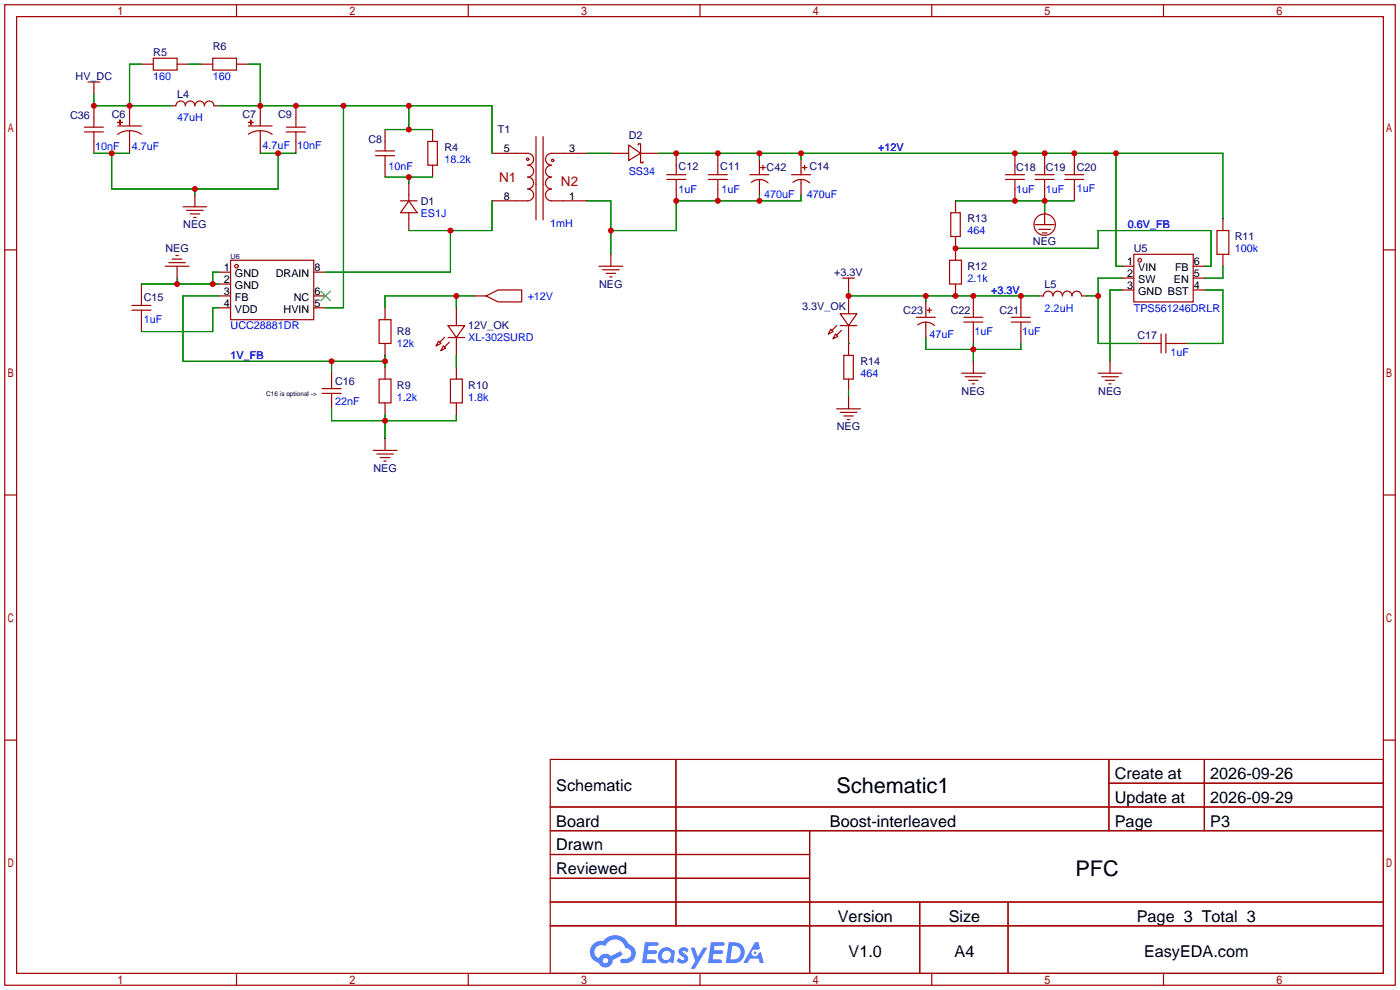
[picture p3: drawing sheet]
<svg xmlns="http://www.w3.org/2000/svg" width="299mm" height="212mm" viewBox="0 0 299 212" stroke-linecap="round" stroke-linejoin="round" font-family="sans-serif">
<g fill="none" stroke="#a10000" stroke-width=".25">
<path d="M1 1h297.2v209.6h-297.2zM3.6 3.6h292.1v204.4h-292.1zM50.5 1v2.6M100.1 1v2.6M149.6 1v2.6M199.1 1v2.6M248.7 1v2.6M1 53.4h2.6M295.7 53.4h2.5M1 105.8h2.6M295.7 105.8h2.5M1 158.2h2.6"/>
<path d="M295.7 158.2h2.5M117.6 162.3h178.1v45.7h-178.1zM117.6 172.5h178.1M117.6 177.5h178.1M144.5 162.3v35.6M173 177.5v30.5M237 162.3v15.2M237 167.4h58.7M257.4 162.3v15.2M117.6 182.6h55.4M117.6 192.8h178.1M117.6 187.7h55.4"/>
<path d="M117.6 197.9h178.1M196.6 192.8v15.2M215.4 192.8v15.2M50.5 208v2.6M100.1 208v2.6M149.6 208v2.6M199.1 208v2.6M248.7 208v2.6"/>
</g>
<g fill="#5487ff">
<path d="M145.3 202.7a1.3 1.3 0 0 1 1.9 .3l-.4 .6a.54 .54 0 0 0-.9-.2l.1 .2a1.34 1.34 0 0 1 .9 1.8 1.47 1.47 0 0 1-2.3-.1l.5-.6 .8 .5a.31 .31 0 0 0 .4-.3 .31 .31 0 0 0-.3-.4 1.12 1.12 0 0 1-.7-1.8z"/>
<path d="M147.6 202.5h.9l.6 2 1.2-2h.9l-2.7 4.6h-.9l1-1.7z"/>
<path d="M137.8 201.4h1.7a1.31 1.31 0 0 1 1.2 .2 .4 .4 0 0 1-.3 .5l-1.8 .1-.1 .9h1.6a.4 .4 0 0 1 .4 .4 .4 .4 0 0 1-.5 .4h-1.6l-.2 1.2h1.4a.46 .46 0 0 1 .5 0 .46 .46 0 0 1 .1 .5l-.4 .2h-2.6z"/>
<path d="M151.9 201.4h1.7a1.32 1.32 0 0 1 1.2 .2 .39 .39 0 0 1-.3 .5l-1.8 .1-.1 .9h1.6a.4 .4 0 0 1 .4 .4 .4 .4 0 0 1-.4 .4h-1.7l-.2 1.2h1.4a.46 .46 0 0 1 .5 0 .46 .46 0 0 1 .1 .5l-.4 .2h-2.6z"/>
<path d="M161.3 201.4h.8l.3 1.3-.6 .4a.75 .75 0 0 0-1.1 .3 .75 .75 0 0 0 .5 1 .75 .75 0 0 0 .9-.7l.5-.2 .6 2.3h-.8l-.3-.9h-1.8l-.5 .9h-1z"/>
<path d="M155.7 201.4l-.6 4.4h1.5a2.27 2.27 0 0 0 2.6-2.2 2.27 2.27 0 0 0-2.7-2.2zM156.5 202.1a1.5 1.5 0 0 1 1.8 1.6 1.5 1.5 0 0 1-1.9 1.4h-.3z"/>
<path d="M141.2 203a1.6 1.6 0 0 0-.3 2.3 1.6 1.6 0 0 0 2.3 .2l.7 .3 .3-2.4-.1-.3-.5-.1a1.58 1.58 0 0 0-2.4 0zM141.8 203.5a.98 .98 0 0 1 1.6 .4 .98 .98 0 0 1-1.1 1.3 .94 .94 0 0 1-.9-.7 .94 .94 0 0 1 .4-1z"/>
<path d="M126.8 201.8a2.37 2.37 0 0 0 1.1 4 1.54 1.54 0 0 0 1.8 1 1.54 1.54 0 0 0 1.2-1.6l2.2-1.1-.5-.8-2 1a1.57 1.57 0 0 0-2.7 .5 1.5 1.5 0 0 1-.7-2.1 1.5 1.5 0 0 1 2.2-.5 2.23 2.23 0 0 1 2.3-1.4 2.23 2.23 0 0 1 2 1.8 1.16 1.16 0 0 1 1.2 1.1 1.16 1.16 0 0 1-1.1 1.2h-.7a.47 .47 0 0 0-.5 .4 .47 .47 0 0 0 .4 .5 2.17 2.17 0 0 0 2.5-.9 2.17 2.17 0 0 0-.3-2.7l-.8-.4a3.2 3.2 0 0 0-5.5-.7l-1.1 .1zM128.8 205.3a.6 .6 0 0 1 1.2 0 .6 .6 0 0 1-1.2 0z"/>
<circle cx="161.4" cy="203.6" r=".28"/>
</g>
<g fill="none" stroke="#a10000" stroke-width=".25">
<path d="M18.8 17.5h2.5M20.1 17.5v2.6M30.2 13.7h2.6M32.8 12.4h5v2.6h-5zM37.8 13.7h2.6M42.9 13.7h2.6M45.5 12.4h5v2.6h-5zM50.5 13.7h2.6M18 28.2h4.1M18 27.2h4.1M20.1 22.6v4.6M20.1 28.2v4.6"/>
<path d="M25.1 26.2h1.1zM25.1 26.9h5.1M25.7 25.7v1zM27.7 27.9l1.6 .3 .9 .5M27.7 27.9l-1.1 .1-1.5 .7M27.7 22.6v4.3M27.7 27.9v4.9M36.6 22.6h1a1.02 1.02 0 0 1 1-1 1.02 1.02 0 0 1 1 1 1.02 1.02 0 0 1 1-1 1.02 1.02 0 0 1 1.1 1 1.02 1.02 0 0 1 1-1 1.02 1.02 0 0 1 1 1 1.02 1.02 0 0 1 1-1 1.02 1.02 0 0 1 1 1h1M53.1 26.2h1zM53.1 26.9h5.1M53.6 25.7v1zM55.6 27.9l1.6 .3 1 .5"/>
<path d="M55.6 27.9l-1 .1-1.5 .7M55.6 22.6v4.3M55.6 27.9v4.9M61.2 28.2h4.1M61.2 27.2h4.1M63.2 22.6v4.6M63.2 28.2v4.6M80.3 33.3h4M80.3 32.3h4M82.3 27.7v4.6M82.3 33.3v4.5M87.4 39.1v3.8"/>
<path d="M91.4 30.2h2.1v5.1h-2.1zM92.5 27.7v2.5M92.5 35.3v2.5M105.2 32.8h7.6a1.27 1.27 0 0 1 1.2 1.2 1.27 1.27 0 0 1-1.2 1.3 1.27 1.27 0 0 1 1.2 1.3 1.27 1.27 0 0 1-1.2 1.2 1.27 1.27 0 0 1 1.2 1.3 1.27 1.27 0 0 1-1.2 1.3 1.27 1.27 0 0 1 1.2 1.3 1.27 1.27 0 0 1-1.2 1.2h-7.6M114.6 29.2v17.8M116.1 29.2v17.8M125.5 32.8h-7.6a1.27 1.27 0 0 0-1.3 1.2 1.27 1.27 0 0 0 1.3 1.3 1.27 1.27 0 0 0-1.3 1.3 1.27 1.27 0 0 0 1.3 1.2 1.27 1.27 0 0 0-1.3 1.3 1.27 1.27 0 0 0 1.3 1.3 1.27 1.27 0 0 0-1.3 1.3 1.27 1.27 0 0 0 1.3 1.2h7.6M130.6 32.8h3.8M134.4 31l2.5 1.8-2.5 1.5zM136.4 31v-.3h.5v2.1M136.9 32.8v2h.5v-.3M136.9 32.8h3.8"/>
<path d="M142.5 38.4h4.1M142.5 37.3h4.1M144.5 32.8v4.5M144.5 38.4v4.5M151.4 38.4h4M151.4 37.3h4M153.4 32.8v4.5M153.4 38.4v4.5M160.3 37.3h4M160.6 39a2.74 2.74 0 0 1 3.6 .1M162.3 34v3.3M162.3 38.4v3.3"/>
<path d="M162.6 35.8h1M163.1 35.3v1M169.2 37.3h4M169.5 39a2.74 2.74 0 0 1 3.6 .1M171.2 34v3.3M171.2 38.4v3.3M171.4 35.8h1.1M172 35.3v1M214.9 38.4h4M214.9 37.3h4M216.9 32.8v4.5M216.9 38.4v4.5"/>
<path d="M221.2 38.4h4.1M221.2 37.3h4.1M223.3 32.8v4.5M223.3 38.4v4.5M227.6 38.4h4M227.6 37.3h4M229.6 32.8v4.5M229.6 38.4v4.5M35.3 56.9h5.1M36.1 56.1h3.5M36.8 55.4h2.1M37.6 54.6h.5"/>
<path d="M37.8 56.9v2.5M39.1 44.2h5.1M39.9 45h3.5M40.6 45.7h2.1M41.4 46.5h.5M41.7 41.7v2.5M46.7 58.2h2.6M49.3 55.6h17.8v12.7h-17.8zM67.1 58.2h2.5M85.6 42.9h3.6M87.4 42.9l1.8 2.6h-3.6zM87.4 45.5v3.8"/>
<path d="M128 56.9h5.1M128.8 57.7h3.5M129.5 58.4h2.1M130.3 59.2h.5M130.6 54.4v2.5M180.1 59.4h2.5M181.4 59.4v2.6M202.9 55.6h2.6v5.1h-2.6zM203.2 45.5h2v5h-2zM204.2 42.9v2.6M204.2 50.5v5.1M221.2 48h4.1"/>
<path d="M222 49h2.5M222.8 49.8h1M223.3 45.5v2.5M239.8 56.9h2.5M239.8 59.4h2.5M242.3 54.4h12.7v10.1h-12.7zM255 56.9h2.6M255 59.4h2.6M260.1 49.3h2.5v5.1h-2.5zM261.4 46.7v2.6M261.4 54.4v2.5M28.2 66.3h4.1"/>
<path d="M28.2 65.3h4.1M30.2 60.7v4.6M30.2 66.3v4.6M46.7 60.7h2.6M46.7 63.2h2.6M46.7 65.8h2.6M67.1 63.2h2.5M67.1 65.8h2.5M70.9 79.8v3.3M81 68.3h2.6v5.1h-2.6zM82.3 65.8v2.5M82.3 73.4v2.5"/>
<path d="M82.3 78.5v2.5M93.7 72.9l.5 .5-1 .5zM94.7 73.9l.5 .5-1 .5zM95 72.1l-1 1.1M95.8 69.6h3.5l-1.8 2.5zM95.8 72.1h3.5M96 73.2l-1 1M97.5 65.8v3.8M97.5 72.1v3.8M97.5 78.5v2.5M101.3 63.2h2.6M103.9 63.2l2.5-1.2h5.1v2.5h-5.1z"/>
<path d="M177.5 70.4l.6 .5-1.1 .5zM178.6 71.4l.5 .5-1 .5zM178.8 69.6l-1 1M179.6 67.1h3.5l-1.7 2.5zM179.6 69.6h3.5M179.8 70.6l-1 1M180.3 75.9h2.1v5.1h-2.1zM181.4 63.2v3.9M181.4 69.6v6.3M195.8 67.8h4.1M196.1 69.4a2.74 2.74 0 0 1 3.6 .2M197.9 64.5v3.3"/>
<path d="M197.9 68.8v3.3M198.1 66.3h1M198.6 65.8v1M204.2 60.7v2.5M205.5 79.8h5.1M206 67.8h4.1M206 68.8h4.1M208 63.2v4.6M208 68.8v4.6M208 77.2v2.6M216.2 67.8h4M216.2 68.8h4"/>
<path d="M218.2 63.2v4.6M218.2 68.8v4.6M222 63.2h1a1.02 1.02 0 0 1 1-1 1.02 1.02 0 0 1 1 1 1.02 1.02 0 0 1 1.1-1 1.02 1.02 0 0 1 1 1 1.02 1.02 0 0 1 1-1 1.02 1.02 0 0 1 1 1 1.02 1.02 0 0 1 1-1 1.02 1.02 0 0 1 1 1h1.1M234.7 79.8h5.1M237.2 77.2v2.6M239.8 62h2.5M243.6 73.4h4.6M248.2 71.4v4M249.2 71.4v4M249.2 73.4h4.5M255 62h2.6M68.8 84.1h4.1"/>
<path d="M68.8 83.1h4.1M70.9 84.1v3.3M79.8 96.3h5M80.5 97h3.6M81 81h2.6v5.1h-2.6zM81.3 97.8h2M82 98.6h.5M82.3 86.1v2.5M82.3 93.7v2.6M96.3 81h2.5v5.1h-2.5zM97.5 86.1v2.5M178.8 87.4h5.1"/>
<path d="M179.6 88.1h3.5M180.3 88.9h2.1M181.1 89.7h.5M181.4 81v2.6M181.4 84.8v2.6M206.2 80.5h3.6M207 81.3h2M207.8 82h.5M235.5 80.5h3.5M236.2 81.3h2.1M237 82h.5"/>
<circle cx="112.8" cy="34" r=".25"/>
<circle cx="118.1" cy="34.3" r=".25"/>
<circle cx="50.5" cy="56.9" r=".38"/>
<circle cx="223.3" cy="48" r="2.29"/>
<circle cx="243.6" cy="55.6" r=".38"/>
</g>
<path d="M68.6 62.2l2 2.1M70.6 62.2l-2 2.1" fill="none" stroke="#3c3" stroke-width=".25"/>
<g fill="none" stroke="#008700" stroke-width=".25">
<path d="M30.2 13.7h-2.5v8.9M40.4 13.7h2.5M53.1 13.7h2.5v8.9M20.1 32.8h7.6M20.1 20.1v2.5h16.5M23.9 32.8v7.6h35.5v-7.6M46.7 22.6h58.5v10.2M55.6 32.8h7.6M73.4 22.6v43.2h-3.8M82.3 37.8h10.2M82.3 27.7h10.2M87.4 22.6v5.1"/>
<path d="M87.4 37.8v1.3M125.5 32.8h5.1M140.7 32.8h120.7v13.9M162.3 32.8v1.2M171.2 32.8v1.2M238.5 32.8v24.1h1.3M37.8 59.4v1.3M41.7 40.4v1.3M46.7 58.2h-1.2v2.5M96.3 49.3v8.9h-26.7M105.2 42.9v6.4h-17.8M125.5 42.9h5.1v11.5"/>
<path d="M162.3 41.7v1.2M171.2 41.7v1.2h-26.7v6.4h-13.9M204.2 53.1h30.5v-3.8h24.1v7.6h-1.2M204.2 42.9h25.4M223.3 42.9v2.6M239.8 59.4h-5.1v14h8.9M261.4 56.9v2.5h-3.8M30.2 60.7h16.5M46.7 63.2h-7.6v14h43.2M46.7 65.8h-1.2v5.1h-15.3M70.9 77.2v2.6M82.3 75.9v2.6"/>
<path d="M97.5 63.2v2.6M97.5 75.9v2.6M101.3 63.2h-19v2.6M181.4 73.4h.1M181.4 62v1.2h40.6M197.9 63.2v1.3M197.9 72.1v2.6h20.3v-1.3M208 73.4v3.8M232.2 63.2h2.5M239.8 62h-2.6v15.2M257.6 62h3.8v11.4h-7.7M70.9 87.4v2.5h26.6v-1.3"/>
<path d="M82.3 88.6v5.1M181.4 83.6v1.2"/>
</g>
<g fill="#c00">
<circle cx="70.9" cy="77.2" r=".63"/>
<circle cx="82.3" cy="77.2" r=".63"/>
<circle cx="87.4" cy="37.8" r=".63"/>
<circle cx="96.3" cy="49.3" r=".63"/>
<circle cx="130.6" cy="49.3" r=".63"/>
<circle cx="144.5" cy="42.9" r=".63"/>
<circle cx="153.4" cy="42.9" r=".63"/>
<circle cx="162.3" cy="42.9" r=".63"/>
<circle cx="171.2" cy="32.8" r=".63"/>
<circle cx="162.3" cy="32.8" r=".63"/>
<circle cx="153.4" cy="32.8" r=".63"/>
<circle cx="144.5" cy="32.8" r=".63"/>
<circle cx="216.9" cy="32.8" r=".63"/>
<circle cx="223.3" cy="32.8" r=".63"/>
<circle cx="229.6" cy="32.8" r=".63"/>
<circle cx="238.5" cy="32.8" r=".63"/>
<circle cx="82.3" cy="89.9" r=".63"/>
<circle cx="97.5" cy="63.2" r=".63"/>
<circle cx="45.5" cy="60.7" r=".63"/>
<circle cx="37.8" cy="60.7" r=".63"/>
<circle cx="59.4" cy="32.8" r=".63"/>
<circle cx="41.7" cy="40.4" r=".63"/>
<circle cx="23.9" cy="32.8" r=".63"/>
<circle cx="27.7" cy="22.6" r=".63"/>
<circle cx="20.1" cy="22.6" r=".63"/>
<circle cx="55.6" cy="22.6" r=".63"/>
<circle cx="63.2" cy="22.6" r=".63"/>
<circle cx="73.4" cy="22.6" r=".63"/>
<circle cx="87.4" cy="22.6" r=".63"/>
<circle cx="87.4" cy="27.7" r=".63"/>
<circle cx="204.2" cy="53.1" r=".63"/>
<circle cx="223.3" cy="42.9" r=".63"/>
<circle cx="216.9" cy="42.9" r=".63"/>
<circle cx="234.7" cy="63.2" r=".63"/>
<circle cx="218.2" cy="63.2" r=".63"/>
<circle cx="208" cy="63.2" r=".63"/>
<circle cx="204.2" cy="63.2" r=".63"/>
<circle cx="197.9" cy="63.2" r=".63"/>
<circle cx="181.4" cy="63.2" r=".63"/>
<circle cx="208" cy="74.7" r=".63"/>
</g>
<g font-size="4.6">
<text x="178.8" y="169.4">Schematic1</text>
<text x="229.9" y="187.2">PFC</text>
</g>
<g font-size="3.5">
<text x="238.3" y="166.5">Create at</text>
<text x="258.7" y="166.5">2026-09-26</text>
<text x="118.9" y="169.1">Schematic</text>
<text x="238.3" y="171.6">Update at</text>
<text x="258.7" y="171.6">2026-09-29</text>
<text x="118.9" y="176.7">Board</text>
<text x="177.4" y="176.7">Boost-interleaved</text>
<text x="238.3" y="176.7">Page</text>
<text x="258.7" y="176.7">P3</text>
<text x="118.9" y="181.8">Drawn</text>
<text x="118.9" y="186.8">Reviewed</text>
<text x="179.1" y="197">Version</text>
<text x="202.8" y="197">Size</text>
<text x="243" y="197">Page 3 Total 3</text>
<text x="181.4" y="204.6">V1.0</text>
<text x="204" y="204.6">A4</text>
<text x="244.5" y="204.6">EasyEDA.com</text>
</g>
<g font-size="2.9" fill="#a00000">
<text x="106.7" y="39">N1</text>
<text x="119.9" y="39.7">N2</text>
</g>
<g font-size="2.3" fill="#000080">
<text x="32.8" y="12">R5</text>
<text x="45.5" y="10.7">R6</text>
<text x="16.2" y="17.1">HV_DC</text>
<text x="37.8" y="20.9">L4</text>
<text x="15" y="25.4">C36</text>
<text x="23.9" y="25.2">C6</text>
<text x="51.8" y="25.2">C7</text>
<text x="59.4" y="25.2">C9</text>
<text x="106.4" y="28.5">T1</text>
<text x="134.4" y="29.8">D2</text>
<text x="78.7" y="30.5">C8</text>
<text x="95" y="32.3">R4</text>
<text x="145" y="36.4">C12</text>
<text x="153.9" y="36.4">C11</text>
<text x="163.8" y="36.6">C42</text>
<text x="173" y="36.4">C14</text>
<text x="217.2" y="36.6">C18</text>
<text x="223.5" y="36.6">C19</text>
<text x="230.1" y="36.6">C20</text>
<text x="89.9" y="43.7">D1</text>
<text x="206.8" y="47.5">R13</text>
<text x="35.3" y="53.9">NEG</text>
<text x="39.2" y="48.8">NEG</text>
<text x="220.8" y="52.4">NEG</text>
<text x="242.3" y="53.9">U5</text>
<text x="263.9" y="51.4">R11</text>
<text x="178.3" y="59">+3.3V</text>
<text x="206.8" y="57.7">R12</text>
<text x="30.7" y="64.3">C15</text>
<text x="128.1" y="61.5">NEG</text>
<text x="223.3" y="61.5">L5</text>
<text x="84.8" y="71.7">R8</text>
<text x="100.1" y="70.4">12V_OK</text>
<text x="171.4" y="66.3">3.3V_OK</text>
<text x="193" y="67.1">C23</text>
<text x="203.2" y="67.1">C22</text>
<text x="213.6" y="67.1">C21</text>
<text x="243.1" y="72.4">C17</text>
<text x="71.6" y="82.3">C16</text>
<text x="84.8" y="83.1">R9</text>
<text x="100.1" y="83.1">R10</text>
<text x="183.9" y="78">R14</text>
<text x="205.5" y="84.4">NEG</text>
<text x="234.7" y="84.4">NEG</text>
<text x="178.9" y="92">NEG</text>
<text x="79.8" y="100.9">NEG</text>
</g>
<g font-size="2.3" fill="#00f">
<text x="32.8" y="17.1">160</text>
<text x="45.5" y="17.1">160</text>
<text x="37.8" y="26">47uH</text>
<text x="20.3" y="32">10nF</text>
<text x="28.2" y="32">4.7uF</text>
<text x="56.1" y="31.8">4.7uF</text>
<text x="63.5" y="31.8">10nF</text>
<text x="95" y="34.8">18.2k</text>
<text x="187.7" y="32.3">+12V</text>
<text x="83.1" y="36.4">10nF</text>
<text x="134.4" y="37.4">SS34</text>
<text x="145" y="41.2">1uF</text>
<text x="154.2" y="41.2">1uF</text>
<text x="217.2" y="41.2">1uF</text>
<text x="223.5" y="41.2">1uF</text>
<text x="230.1" y="40.9">1uF</text>
<text x="89.9" y="46.3">ES1J</text>
<text x="163.3" y="42.2">470uF</text>
<text x="172.5" y="42.2">470uF</text>
<text x="117.6" y="48.6">1mH</text>
<text x="206.8" y="50.1">464</text>
<text x="241" y="48.8">0.6V_FB</text>
<text x="263.9" y="53.9">100k</text>
<text x="112.8" y="64.1">+12V</text>
<text x="206.8" y="60.2">2.1k</text>
<text x="211.8" y="62.8">+3.3V</text>
<text x="30.7" y="69.1">1uF</text>
<text x="49.3" y="70.4">UCC28881DR</text>
<text x="208.3" y="71.7">1uF</text>
<text x="218.4" y="71.7">1uF</text>
<text x="223.3" y="66.6">2.2uH</text>
<text x="242.3" y="66.6">TPS561246DRLR</text>
<text x="49.3" y="76.8">1V_FB</text>
<text x="84.8" y="74.2">12k</text>
<text x="100.1" y="72.9">XL-302SURD</text>
<text x="198.6" y="72.2">47uF</text>
<text x="250.2" y="76">1uF</text>
<text x="183.9" y="80.6">464</text>
<text x="71.6" y="86.7">22nF</text>
<text x="84.8" y="85.6">1.2k</text>
<text x="100.1" y="85.6">1.8k</text>
</g>
<g font-size="2.3">
<text x="107.7" y="32.5">5</text>
<text x="121.7" y="32.5">3</text>
<text x="107.7" y="42.7">8</text>
<text x="121.7" y="42.7">1</text>
<text x="47.9" y="57.9">1</text>
<text x="50.2" y="59.2">GND</text>
<text x="58.9" y="59.2">DRAIN</text>
<text x="67.2" y="57.9">8</text>
<text x="240.9" y="56.7">1</text>
<text x="240.9" y="59.2">2</text>
<text x="243.3" y="57.9">VIN</text>
<text x="251.1" y="57.9">FB</text>
<text x="255.1" y="59.2">5</text>
<text x="255.1" y="56.7">6</text>
<text x="47.9" y="60.5">2</text>
<text x="47.9" y="63">3</text>
<text x="47.9" y="65.6">4</text>
<text x="50.2" y="61.7">GND</text>
<text x="50.2" y="64.3">FB</text>
<text x="62.8" y="64.3">NC</text>
<text x="67.2" y="65.6">5</text>
<text x="67.2" y="63">6</text>
<text x="240.9" y="61.7">3</text>
<text x="243.3" y="60.5">SW</text>
<text x="243.3" y="63">GND BST</text>
<text x="250.9" y="60.5">EN</text>
<text x="255.1" y="61.7">4</text>
<text x="50.2" y="66.8">VDD</text>
<text x="60.6" y="66.8">HVIN</text>
</g>
<text font-size="1.6" fill="#000080" x="49.3" y="55.3">U6</text>
<text font-size="1.4" x="56.9" y="84.6">C16 is optional -&gt;</text>
</svg>
